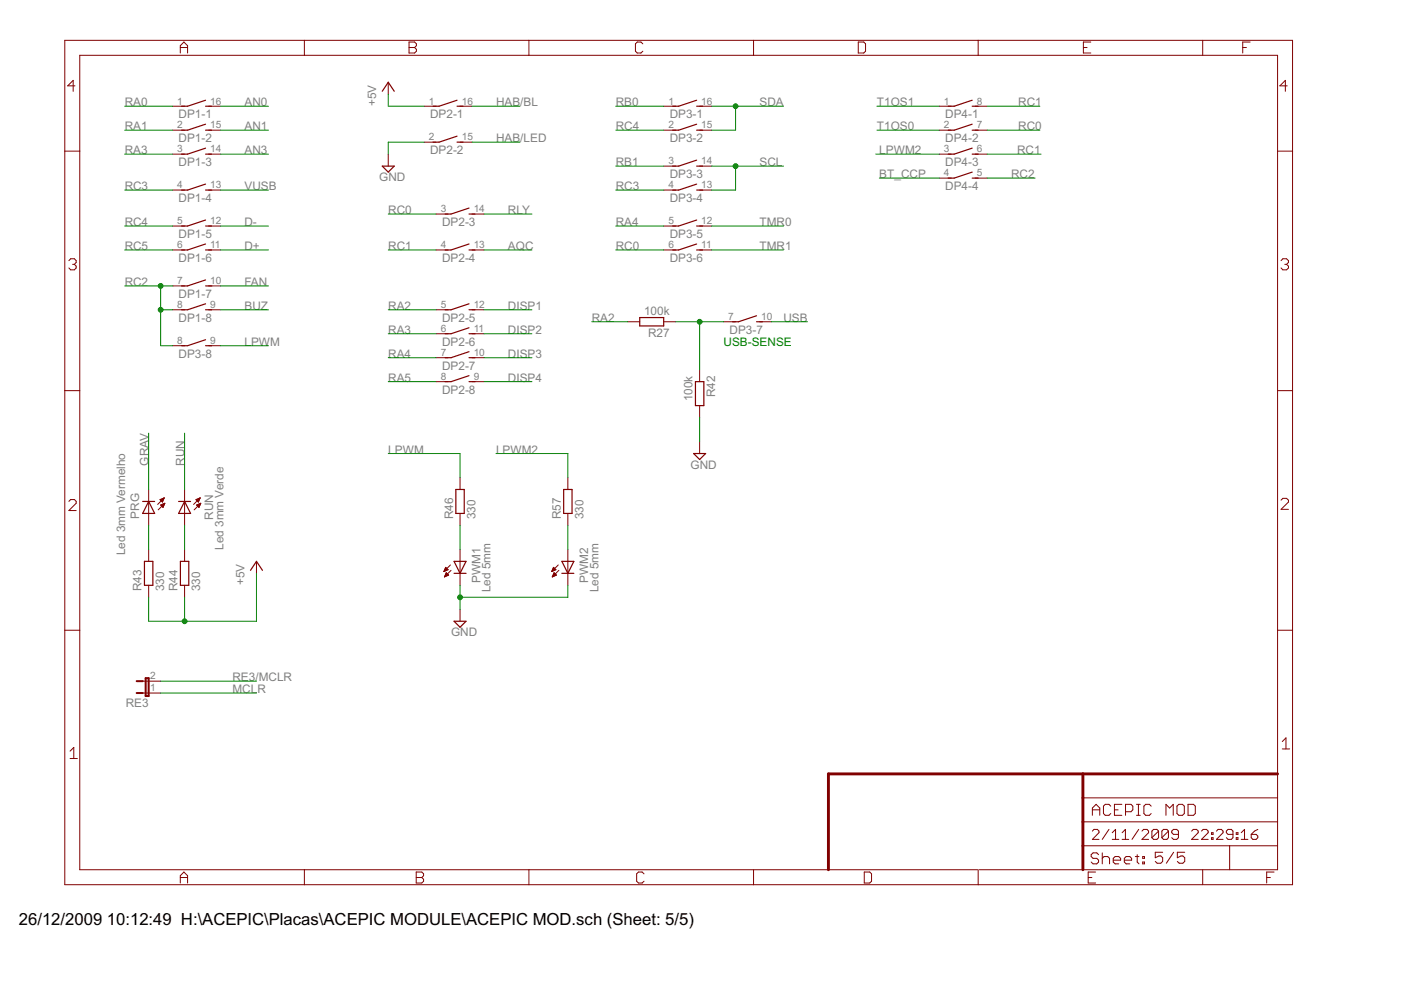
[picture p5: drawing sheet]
<svg xmlns="http://www.w3.org/2000/svg" width="297mm" height="210mm" viewBox="0 0 297 210" stroke-linecap="round" stroke-linejoin="round" font-family="sans-serif">
<g fill="#800000" stroke="#800000" stroke-width=".21">
<path d="M13.7 187.6h50.8z"/>
<path d="M64.5 187.6h47.6z"/>
<path d="M112.1 187.6h47.7z"/>
<path d="M159.8 187.6h47.6z"/>
<path d="M207.4 187.6h47.6z"/>
<path d="M274 133.6v54z"/>
<path d="M274 82.8v50.8z"/>
<path d="M274 32v50.8z"/>
<path d="M274 8.6v23.4z"/>
<path d="M112.1 8.6h47.7z"/>
<path d="M64.5 8.6h47.6z"/>
<path d="M13.7 8.6h50.8z"/>
<path d="M13.7 8.6v23.4z"/>
<path d="M13.7 32v50.8z"/>
<path d="M13.7 82.8v50.8z"/>
<path d="M13.7 133.6v54z"/>
<path d="M16.9 184.4h47.6z"/>
<path d="M64.5 184.4h47.6z"/>
<path d="M270.9 179.3v5.1z"/>
<path d="M270.9 174.2v5.1z"/>
<path d="M270.9 169.2v5z"/>
<path d="M270.9 164.1v5.1z"/>
<path d="M270.9 133.6v30.5z"/>
<path d="M270.9 82.8v50.8z"/>
<path d="M270.9 32v50.8z"/>
<path d="M270.9 11.7v20.3z"/>
<path d="M159.8 11.7h47.6z"/>
<path d="M112.1 11.7h47.7z"/>
<path d="M64.5 11.7h47.6z"/>
<path d="M16.9 11.7h47.6z"/>
<path d="M16.9 11.7v20.3z"/>
<path d="M16.9 32v50.8z"/>
<path d="M16.9 82.8v50.8z"/>
<path d="M16.9 133.6v50.8z"/>
<path d="M159.8 8.6h47.6z"/>
<path d="M207.4 8.6v3.1z"/>
<path d="M207.4 184.4v3.2z"/>
<path d="M13.7 82.8h3.2z"/>
<path d="M270.9 32h3.1z"/>
<path d="M112.1 8.6v3.1z"/>
<path d="M112.1 184.4v3.2z"/>
<path d="M13.7 133.6h3.2z"/>
<path d="M270.9 82.8h3.1z"/>
<path d="M13.7 32h3.2z"/>
<path d="M64.5 8.6v3.1z"/>
<path d="M270.9 133.6h3.1z"/>
<path d="M159.8 8.6v3.1z"/>
<path d="M255 8.6v3.1z"/>
<path d="M255 184.4v3.2z"/>
<path d="M159.8 184.4v3.2z"/>
<path d="M64.5 184.4v3.2z"/>
<path d="M260.7 179.3v5.1z"/>
<path d="M260.7 179.3h10.2z"/>
<path d="M229.6 179.3h31.1z"/>
<path d="M229.6 174.2h41.3z"/>
<path d="M229.6 169.2h41.3z"/>
<path d="M38.2 185.7v1.5z"/>
<path d="M39 184.9l-.8 .8z"/>
<path d="M39 184.9l.8 .8z"/>
<path d="M39.8 185.7v1.5z"/>
<path d="M38.2 186.1h1.6z"/>
<path d="M88.2 184.9v2.3z"/>
<path d="M88.2 184.9h1.2z"/>
<path d="M89.4 184.9l.4 .4z"/>
<path d="M89.8 185.3v.4z"/>
<path d="M89.8 185.7l-.4 .4z"/>
<path d="M89.4 186.1l.4 .3z"/>
<path d="M89.8 186.4v.4z"/>
<path d="M89.8 186.8l-.4 .4z"/>
<path d="M88.2 187.2h1.2z"/>
<path d="M88.2 186.1h1.2z"/>
<path d="M136.1 184.9l.4 .4z"/>
<path d="M135.4 184.9h.7z"/>
<path d="M135.4 184.9l-.4 .4z"/>
<path d="M135 185.3v1.5z"/>
<path d="M135 186.8l.4 .4z"/>
<path d="M135.4 187.2h.7z"/>
<path d="M136.1 187.2l.4-.4z"/>
<path d="M183.2 184.9v2.3z"/>
<path d="M183.2 187.2h1.2z"/>
<path d="M184.4 187.2l.4-.4z"/>
<path d="M184.8 185.3v1.5z"/>
<path d="M184.4 184.9l.4 .4z"/>
<path d="M183.2 184.9h1.2z"/>
<path d="M230.7 184.9h1.6z"/>
<path d="M230.7 184.9v2.3z"/>
<path d="M230.7 187.2h1.6z"/>
<path d="M230.7 186.1h.8z"/>
<path d="M268.6 184.9v2.3z"/>
<path d="M268.6 184.9h1.5z"/>
<path d="M268.6 186.1h.7z"/>
<path d="M271.9 157.2l.7-.8z"/>
<path d="M272.6 156.4v2.4z"/>
<path d="M271.9 158.8h1.5z"/>
<path d="M271.6 108h1.6z"/>
<path d="M271.6 108l1.6-1.6z"/>
<path d="M273.2 106v.4z"/>
<path d="M272.8 105.7l.4 .3z"/>
<path d="M272 105.7h.8z"/>
<path d="M272 105.7l-.4 .3z"/>
<path d="M272 54.9l-.4 .4z"/>
<path d="M272 54.9h.8z"/>
<path d="M272.8 54.9l.4 .4z"/>
<path d="M273.2 55.3v.3z"/>
<path d="M273.2 55.6l-.4 .4z"/>
<path d="M272.4 56h.4z"/>
<path d="M272.8 56l.4 .4z"/>
<path d="M273.2 56.4v.4z"/>
<path d="M273.2 56.8l-.4 .4z"/>
<path d="M272 57.2h.8z"/>
<path d="M271.6 56.8l.4 .4z"/>
<path d="M229.7 8.9h1.6z"/>
<path d="M229.7 8.9v2.3z"/>
<path d="M229.7 11.2h1.6z"/>
<path d="M229.7 10.1h.8z"/>
<path d="M182 8.9v2.3z"/>
<path d="M182 11.2h1.1z"/>
<path d="M183.1 11.2l.4-.3z"/>
<path d="M183.5 9.3v1.6z"/>
<path d="M183.1 8.9l.4 .4z"/>
<path d="M182 8.9h1.1z"/>
<path d="M135.9 8.9l.4 .4z"/>
<path d="M135.1 8.9h.8z"/>
<path d="M134.7 9.3l.4-.4z"/>
<path d="M134.7 9.3v1.6z"/>
<path d="M134.7 10.9l.4 .3z"/>
<path d="M135.1 11.2h.8z"/>
<path d="M135.9 11.2l.4-.3z"/>
<path d="M86.7 8.9v2.3z"/>
<path d="M86.7 8.9h1.2z"/>
<path d="M87.9 8.9l.4 .4z"/>
<path d="M88.3 9.3v.4z"/>
<path d="M88.3 9.7l-.4 .4z"/>
<path d="M87.9 10.1l.4 .4z"/>
<path d="M88.3 10.5v.4z"/>
<path d="M88.3 10.9l-.4 .3z"/>
<path d="M86.7 11.2h1.2z"/>
<path d="M86.7 10.1h1.2z"/>
<path d="M38.2 9.7v1.5z"/>
<path d="M39 8.9l-.8 .8z"/>
<path d="M39 8.9l.8 .8z"/>
<path d="M39.8 9.7v1.5z"/>
<path d="M38.2 10.1h1.6z"/>
<path d="M15 54.9l-.4 .4z"/>
<path d="M15 54.9h.8z"/>
<path d="M15.8 54.9l.4 .4z"/>
<path d="M16.2 55.3v.3z"/>
<path d="M16.2 55.6l-.4 .4z"/>
<path d="M15.4 56h.4z"/>
<path d="M15.8 56l.4 .4z"/>
<path d="M16.2 56.4v.4z"/>
<path d="M16.2 56.8l-.4 .4z"/>
<path d="M15 57.2h.8z"/>
<path d="M14.6 56.8l.4 .4z"/>
<path d="M14.6 108.2h1.6z"/>
<path d="M14.6 108.2l1.6-1.5z"/>
<path d="M16.2 106.3v.4z"/>
<path d="M15.8 105.9l.4 .4z"/>
<path d="M15 105.9h.8z"/>
<path d="M15 105.9l-.4 .4z"/>
<path d="M15.6 158.5l-.7 .8z"/>
<path d="M15.6 158.5v2.3z"/>
<path d="M14.9 160.8h1.5z"/>
<path d="M231.6 171.3v1.6z"/>
<path d="M231.6 171.3l.8-.8z"/>
<path d="M232.4 170.5l.8 .8z"/>
<path d="M233.2 171.3v1.6z"/>
<path d="M231.6 171.7h1.6z"/>
<path d="M235.1 170.5l.4 .4z"/>
<path d="M234.3 170.5h.8z"/>
<path d="M234 170.9l.3-.4z"/>
<path d="M234 170.9v1.6z"/>
<path d="M234 172.5l.3 .4z"/>
<path d="M234.3 172.9h.8z"/>
<path d="M235.1 172.9l.4-.4z"/>
<path d="M236.3 170.5h1.5z"/>
<path d="M236.3 170.5v2.4z"/>
<path d="M236.3 172.9h1.5z"/>
<path d="M236.3 171.7h.8z"/>
<path d="M238.6 170.5v2.4z"/>
<path d="M238.6 170.5h1.2z"/>
<path d="M239.8 170.5l.4 .4z"/>
<path d="M240.2 170.9v.8z"/>
<path d="M240.2 171.7l-.4 .4z"/>
<path d="M238.6 172.1h1.2z"/>
<path d="M241 172.9h.7z"/>
<path d="M241.4 170.5v2.4z"/>
<path d="M241 170.5h.7z"/>
<path d="M243.7 170.5l.4 .4z"/>
<path d="M242.9 170.5h.8z"/>
<path d="M242.5 170.9l.4-.4z"/>
<path d="M242.5 170.9v1.6z"/>
<path d="M242.5 172.5l.4 .4z"/>
<path d="M242.9 172.9h.8z"/>
<path d="M243.7 172.9l.4-.4z"/>
<path d="M247.2 170.5v2.4z"/>
<path d="M247.2 170.5l.8 .8z"/>
<path d="M248.8 170.5l-.8 .8z"/>
<path d="M248.8 170.5v2.4z"/>
<path d="M249.9 170.5h.8z"/>
<path d="M249.5 170.9l.4-.4z"/>
<path d="M249.5 170.9v1.6z"/>
<path d="M249.5 172.5l.4 .4z"/>
<path d="M249.9 172.9h.8z"/>
<path d="M250.7 172.9l.4-.4z"/>
<path d="M251.1 170.9v1.6z"/>
<path d="M250.7 170.5l.4 .4z"/>
<path d="M251.9 170.5v2.4z"/>
<path d="M251.9 172.9h1.1z"/>
<path d="M253.4 172.5l-.4 .4z"/>
<path d="M253.4 170.9v1.6z"/>
<path d="M253 170.5l.4 .4z"/>
<path d="M251.9 170.5h1.1z"/>
<path d="M231.6 178h1.4z"/>
<path d="M233 176.6l-1.4 1.4z"/>
<path d="M233 176.2v.4z"/>
<path d="M232.7 175.9l.3 .3z"/>
<path d="M231.9 175.9h.8z"/>
<path d="M231.9 175.9l-.3 .3z"/>
<path d="M235.1 175.9l-1.4 2.1z"/>
<path d="M235.8 176.6l.7-.7z"/>
<path d="M236.5 175.9v2.1z"/>
<path d="M235.8 178h1.4z"/>
<path d="M237.9 176.6l.7-.7z"/>
<path d="M238.6 175.9v2.1z"/>
<path d="M237.9 178h1.4z"/>
<path d="M241.4 175.9l-1.4 2.1z"/>
<path d="M242.1 178h1.4z"/>
<path d="M243.5 176.6l-1.4 1.4z"/>
<path d="M243.5 176.2v.4z"/>
<path d="M243.2 175.9l.3 .3z"/>
<path d="M242.5 175.9h.7z"/>
<path d="M242.5 175.9l-.4 .3z"/>
<path d="M244.2 176.2v1.4z"/>
<path d="M244.6 175.9l-.4 .3z"/>
<path d="M244.6 175.9h.7z"/>
<path d="M245.3 175.9l.3 .3z"/>
<path d="M245.6 176.2v1.4z"/>
<path d="M245.6 177.6l-.3 .4z"/>
<path d="M244.6 178h.7z"/>
<path d="M244.2 177.6l.4 .4z"/>
<path d="M244.2 177.6l1.4-1.4z"/>
<path d="M246.3 176.2v1.4z"/>
<path d="M246.7 175.9l-.4 .3z"/>
<path d="M246.7 175.9h.7z"/>
<path d="M247.4 175.9l.3 .3z"/>
<path d="M247.7 176.2v1.4z"/>
<path d="M247.7 177.6l-.3 .4z"/>
<path d="M246.7 178h.7z"/>
<path d="M246.3 177.6l.4 .4z"/>
<path d="M246.3 177.6l1.4-1.4z"/>
<path d="M248.4 177.6l.4 .4z"/>
<path d="M248.8 178h.7z"/>
<path d="M249.5 178l.4-.4z"/>
<path d="M249.9 176.2v1.4z"/>
<path d="M249.5 175.9l.4 .3z"/>
<path d="M248.8 175.9h.7z"/>
<path d="M248.8 175.9l-.4 .3z"/>
<path d="M248.4 176.2v.4z"/>
<path d="M248.4 176.6l.4 .3z"/>
<path d="M248.8 176.9h1.1z"/>
<path d="M252.6 178h1.4z"/>
<path d="M254 176.6l-1.4 1.4z"/>
<path d="M254 176.2v.4z"/>
<path d="M253.7 175.9l.3 .3z"/>
<path d="M253 175.9h.7z"/>
<path d="M253 175.9l-.4 .3z"/>
<path d="M254.7 178h1.5z"/>
<path d="M254.7 178l1.5-1.4z"/>
<path d="M256.2 176.2v.4z"/>
<path d="M255.8 175.9l.4 .3z"/>
<path d="M255.1 175.9h.7z"/>
<path d="M255.1 175.9l-.4 .3z"/>
<path d="M256.9 176.6h.3z"/>
<path d="M257.2 176.6v.3z"/>
<path d="M256.9 176.9h.3z"/>
<path d="M256.9 176.6v.3z"/>
<path d="M256.9 177.6h.3z"/>
<path d="M257.2 177.6v.4z"/>
<path d="M256.9 178h.3z"/>
<path d="M256.9 177.6v.4z"/>
<path d="M257.9 178h1.4z"/>
<path d="M259.3 176.6l-1.4 1.4z"/>
<path d="M259.3 176.2v.4z"/>
<path d="M259 175.9l.3 .3z"/>
<path d="M258.3 175.9h.7z"/>
<path d="M258.3 175.9l-.4 .3z"/>
<path d="M260 177.6l.4 .4z"/>
<path d="M260.4 178h.7z"/>
<path d="M261.4 177.6l-.3 .4z"/>
<path d="M261.4 176.2v1.4z"/>
<path d="M261.1 175.9l.3 .3z"/>
<path d="M260.4 175.9h.7z"/>
<path d="M260.4 175.9l-.4 .3z"/>
<path d="M260 176.2v.4z"/>
<path d="M260 176.6l.4 .3z"/>
<path d="M260.4 176.9h1z"/>
<path d="M262.1 176.6h.4z"/>
<path d="M262.5 176.6v.3z"/>
<path d="M262.1 176.9h.4z"/>
<path d="M262.1 176.6v.3z"/>
<path d="M262.1 177.6h.4z"/>
<path d="M262.5 177.6v.4z"/>
<path d="M262.1 178h.4z"/>
<path d="M262.1 177.6v.4z"/>
<path d="M263.9 175.9l-.7 .7z"/>
<path d="M263.9 175.9v2.1z"/>
<path d="M263.2 178h1.4z"/>
<path d="M266 176.2l.7-.3z"/>
<path d="M265.3 176.9l.7-.7z"/>
<path d="M265.3 176.9v.7z"/>
<path d="M265.3 177.6l.3 .4z"/>
<path d="M265.6 178h.7z"/>
<path d="M266.3 178l.4-.4z"/>
<path d="M266.7 177.3v.3z"/>
<path d="M266.3 176.9l.4 .4z"/>
<path d="M265.3 176.9h1z"/>
<path d="M244.9 180.7h1.6z"/>
<path d="M244.9 180.7v1.2z"/>
<path d="M244.9 181.9l.8-.4z"/>
<path d="M245.7 181.5h.4z"/>
<path d="M246.1 181.5l.4 .4z"/>
<path d="M246.5 181.9v.7z"/>
<path d="M246.1 183l.4-.4z"/>
<path d="M245.3 183h.8z"/>
<path d="M244.9 182.6l.4 .4z"/>
<path d="M248.8 180.7l-1.5 2.3z"/>
<path d="M249.6 180.7h1.6z"/>
<path d="M249.6 180.7v1.2z"/>
<path d="M249.6 181.9l.8-.4z"/>
<path d="M250.4 181.5h.4z"/>
<path d="M250.8 181.5l.4 .4z"/>
<path d="M251.2 181.9v.7z"/>
<path d="M250.8 183l.4-.4z"/>
<path d="M250 183h.8z"/>
<path d="M249.6 182.6l.4 .4z"/>
<path d="M232.5 180.8l.4 .4z"/>
<path d="M231.8 180.8h.7z"/>
<path d="M231.4 181.2l.4-.4z"/>
<path d="M231.4 181.2v.4z"/>
<path d="M231.4 181.6l.4 .4z"/>
<path d="M231.8 182h.7z"/>
<path d="M232.5 182l.4 .4z"/>
<path d="M232.9 182.4v.4z"/>
<path d="M232.9 182.8l-.4 .4z"/>
<path d="M231.8 183.2h.7z"/>
<path d="M231.4 182.8l.4 .4z"/>
<path d="M233.7 180.8v2.4z"/>
<path d="M233.7 182l.4-.4z"/>
<path d="M234.1 181.6h.8z"/>
<path d="M234.9 181.6l.3 .4z"/>
<path d="M235.2 182v1.2z"/>
<path d="M236.4 183.2h.8z"/>
<path d="M236 182.8l.4 .4z"/>
<path d="M236 182v.8z"/>
<path d="M236 182l.4-.4z"/>
<path d="M236.4 181.6h.8z"/>
<path d="M237.2 181.6l.4 .4z"/>
<path d="M237.6 182v.4z"/>
<path d="M236 182.4h1.6z"/>
<path d="M238.8 183.2h.7z"/>
<path d="M238.4 182.8l.4 .4z"/>
<path d="M238.4 182v.8z"/>
<path d="M238.4 182l.4-.4z"/>
<path d="M238.8 181.6h.7z"/>
<path d="M239.5 181.6l.4 .4z"/>
<path d="M239.9 182v.4z"/>
<path d="M238.4 182.4h1.5z"/>
<path d="M241.1 181.2v1.6z"/>
<path d="M241.1 182.8l.4 .4z"/>
<path d="M240.7 181.6h.8z"/>
<path d="M242.3 181.6h.4z"/>
<path d="M242.7 181.6v.4z"/>
<path d="M242.3 182h.4z"/>
<path d="M242.3 181.6v.4z"/>
<path d="M242.3 182.8h.4z"/>
<path d="M242.7 182.8v.4z"/>
<path d="M242.3 183.2h.4z"/>
<path d="M242.3 182.8v.4z"/>
<path d="M207.4 11.7h63.5z"/>
<path d="M207.4 8.6h66.6z"/>
<path d="M112.1 184.4h95.2z"/>
<path d="M207.6 184.4h47.4z"/>
<path d="M255.1 184.4h15.8z"/>
<path d="M255.1 187.6h18.9z"/>
<path d="M263.5 8.9v2.3z"/>
<path d="M263.5 8.9h1.5z"/>
<path d="M263.5 10.1h.8z"/>
<path d="M272.5 17v2.4z"/>
<path d="M271.4 18.2l1.1-1.2z"/>
<path d="M271.4 18.2h1.5z"/>
<path d="M15.5 17v2.4z"/>
<path d="M15.5 17l-1.1 1.2z"/>
<path d="M14.4 18.2h1.5z"/>
<path d="M36.6 22.5h2.5z"/>
<path d="M44.2 22.5h2.6z"/>
<path d="M36.6 27.6h2.5z"/>
<path d="M44.2 27.6h2.6z"/>
<path d="M36.6 32.7h2.5z"/>
<path d="M44.2 32.7h2.6z"/>
<path d="M36.6 40.3h2.5z"/>
<path d="M44.2 40.3h2.6z"/>
<path d="M36.6 47.9h2.5z"/>
<path d="M44.2 47.9h2.6z"/>
<path d="M36.6 53h2.5z"/>
<path d="M44.2 53h2.6z"/>
<path d="M36.6 60.6h2.5z"/>
<path d="M44.2 60.6h2.6z"/>
<path d="M36.6 65.7h2.5z"/>
<path d="M44.2 65.7h2.6z"/>
<path d="M89.9 22.5h2.6z"/>
<path d="M97.5 22.5h2.6z"/>
<path d="M89.9 30.1h2.6z"/>
<path d="M97.5 30.1h2.6z"/>
<path d="M92.5 45.4h2.5z"/>
<path d="M100.1 45.4h2.5z"/>
<path d="M92.5 53h2.5z"/>
<path d="M100.1 53h2.5z"/>
<path d="M92.5 65.7h2.5z"/>
<path d="M100.1 65.7h2.5z"/>
<path d="M92.5 70.8h2.5z"/>
<path d="M100.1 70.8h2.5z"/>
<path d="M92.5 75.8h2.5z"/>
<path d="M100.1 75.8h2.5z"/>
<path d="M92.5 80.9h2.5z"/>
<path d="M100.1 80.9h2.5z"/>
<path d="M140.7 22.5h2.6z"/>
<path d="M148.3 22.5h2.6z"/>
<path d="M140.7 27.6h2.6z"/>
<path d="M148.3 27.6h2.6z"/>
<path d="M140.7 35.2h2.6z"/>
<path d="M148.3 35.2h2.6z"/>
<path d="M140.7 40.3h2.6z"/>
<path d="M148.3 40.3h2.6z"/>
<path d="M140.7 47.9h2.6z"/>
<path d="M148.3 47.9h2.6z"/>
<path d="M140.7 53h2.6z"/>
<path d="M148.3 53h2.6z"/>
<path d="M153.4 68.2h2.6z"/>
<path d="M161 68.2h2.6z"/>
<path d="M36.6 73.3h2.5z"/>
<path d="M44.2 73.3h2.6z"/>
<path d="M82.3 17.4v2.6z"/>
<path d="M82.3 32.7v2.5z"/>
<path d="M133.1 68.2h2.5z"/>
<path d="M140.7 68.2h2.6z"/>
<path d="M148.3 86v2.5z"/>
<path d="M148.3 78.4v2.5z"/>
<path d="M148.3 93.6v2.6z"/>
<path d="M31.5 116.5v2.5z"/>
<path d="M31.5 124.1v2.5z"/>
<path d="M39.1 116.5v2.5z"/>
<path d="M39.1 124.1v2.5z"/>
<path d="M31.5 103.8v2.5z"/>
<path d="M31.5 108.9v2.5z"/>
<path d="M31.5 106.3v2.6z"/>
<path d="M33.5 108.1l1.4-1.4z"/>
<path d="M33.4 107l1.4-1.4z"/>
<path d="M34.9 106.7l-.3 .9z"/>
<path d="M34.1 107.1l.5 .5z"/>
<path d="M34.1 107.1l.8-.4z"/>
<path d="M34.4 107.4h.2z"/>
<path d="M34.2 107.3h.5z"/>
<path d="M34.1 107.2h.7z"/>
<path d="M34.2 107h.6z"/>
<path d="M34.4 106.9h.4z"/>
<path d="M34.7 106.8h.2z"/>
<path d="M34.8 105.6l-.4 .8z"/>
<path d="M33.9 105.9l.5 .5z"/>
<path d="M33.9 105.9l.9-.3z"/>
<path d="M34.3 106.3h.2z"/>
<path d="M34.2 106.2h.3z"/>
<path d="M34.1 106.1h.5z"/>
<path d="M34 106h.6z"/>
<path d="M34.2 105.8h.5z"/>
<path d="M34.5 105.7h.3z"/>
<path d="M39.1 103.8v2.5z"/>
<path d="M39.1 108.9v2.5z"/>
<path d="M39.1 106.3v2.6z"/>
<path d="M41.2 108.1l1.4-1.4z"/>
<path d="M41 107l1.4-1.4z"/>
<path d="M42.6 106.7l-.4 .9z"/>
<path d="M41.7 107.1l.5 .5z"/>
<path d="M41.7 107.1l.9-.4z"/>
<path d="M42 107.4h.3z"/>
<path d="M41.9 107.3h.4z"/>
<path d="M41.7 107.2h.7z"/>
<path d="M41.8 107h.6z"/>
<path d="M42.1 106.9h.4z"/>
<path d="M42.3 106.8h.2z"/>
<path d="M42.4 105.6l-.3 .8z"/>
<path d="M41.6 105.9l.5 .5z"/>
<path d="M41.6 105.9l.8-.3z"/>
<path d="M41.9 106.3h.2z"/>
<path d="M41.8 106.2h.4z"/>
<path d="M41.7 106.1h.5z"/>
<path d="M41.6 106h.7z"/>
<path d="M41.8 105.8h.5z"/>
<path d="M42.1 105.7h.3z"/>
<path d="M54.4 119v2.6z"/>
<path d="M97.5 101.2v2.6z"/>
<path d="M97.5 108.9v2.5z"/>
<path d="M97.5 129.2v2.5z"/>
<path d="M97.5 121.6v2.5z"/>
<path d="M97.5 116.5v2.5z"/>
<path d="M97.5 119v2.6z"/>
<path d="M95.5 119.8l-1.4 1.4z"/>
<path d="M95.6 120.9l-1.4 1.4z"/>
<path d="M94.5 120.3l-.4 .9z"/>
<path d="M94.5 120.3l.5 .5z"/>
<path d="M94.1 121.2l.9-.4z"/>
<path d="M94.2 121h.3z"/>
<path d="M94.2 120.9h.5z"/>
<path d="M94.3 120.8h.7z"/>
<path d="M94.3 120.7h.6z"/>
<path d="M94.4 120.5h.4z"/>
<path d="M94.4 120.4h.2z"/>
<path d="M94.6 121.4l-.4 .9z"/>
<path d="M94.6 121.4l.5 .5z"/>
<path d="M94.2 122.3l.9-.4z"/>
<path d="M94.3 122.2h.1z"/>
<path d="M94.3 122.1h.4z"/>
<path d="M94.4 122h.6z"/>
<path d="M94.4 121.9h.7z"/>
<path d="M94.5 121.8h.5z"/>
<path d="M94.5 121.6h.3z"/>
<path d="M31.5 146.9h2.6z"/>
<path d="M30.2 146.9h1.3z"/>
<path d="M31.5 144.4h2.6z"/>
<path d="M30.2 144.4h1.3z"/>
<path d="M199.1 22.5h2.6z"/>
<path d="M206.8 22.5h2.5z"/>
<path d="M199.1 27.6h2.6z"/>
<path d="M206.8 27.6h2.5z"/>
<path d="M199.1 32.7h2.6z"/>
<path d="M206.8 32.7h2.5z"/>
<path d="M199.1 37.8h2.6z"/>
<path d="M206.8 37.8h2.5z"/>
<path d="M120.4 101.2v2.6z"/>
<path d="M120.4 108.9v2.5z"/>
<path d="M120.4 121.6v2.5z"/>
<path d="M120.4 116.5v2.5z"/>
<path d="M120.4 119v2.6z"/>
<path d="M118.4 119.8l-1.4 1.4z"/>
<path d="M118.5 120.9l-1.4 1.4z"/>
<path d="M117.3 120.3l-.3 .9z"/>
<path d="M117.3 120.3l.6 .5z"/>
<path d="M117 121.2l.9-.4z"/>
<path d="M117 121h.3z"/>
<path d="M117.1 120.9h.5z"/>
<path d="M117.1 120.8h.8z"/>
<path d="M117.2 120.7h.5z"/>
<path d="M117.2 120.5h.4z"/>
<path d="M117.3 120.4h.2z"/>
<path d="M117.5 121.4l-.4 .9z"/>
<path d="M117.5 121.4l.5 .5z"/>
<path d="M117.1 122.3l.9-.4z"/>
<path d="M117.1 122.2h.2z"/>
<path d="M117.2 122.1h.4z"/>
<path d="M117.2 122h.7z"/>
<path d="M117.3 121.9h.6z"/>
<path d="M117.3 121.8h.5z"/>
<path d="M117.4 121.6h.3z"/>
</g>
<g fill="#800000" stroke="#800000" stroke-width=".61">
<path d="M175.6 164.1v20.3z"/>
<path d="M175.6 164.1h54z"/>
<path d="M229.6 164.1h41.3z"/>
<path d="M229.6 179.3v5.1z"/>
<path d="M229.6 174.2v5.1z"/>
<path d="M229.6 169.2v5z"/>
<path d="M229.6 164.1v5.1z"/>
</g>
<g fill="#800000" stroke="#800000" stroke-width=".25">
<path d="M38.5 22.5h1.3z"/>
<path d="M39.8 22.5l3.8-1.2z"/>
<path d="M43.6 22.5h1.3z"/>
<path d="M38.5 27.6h1.3z"/>
<path d="M39.8 27.6l3.8-1.3z"/>
<path d="M43.6 27.6h1.3z"/>
<path d="M38.5 32.7h1.3z"/>
<path d="M39.8 32.7l3.8-1.3z"/>
<path d="M43.6 32.7h1.3z"/>
<path d="M38.5 40.3h1.3z"/>
<path d="M39.8 40.3l3.8-1.3z"/>
<path d="M43.6 40.3h1.3z"/>
<path d="M38.5 47.9h1.3z"/>
<path d="M39.8 47.9l3.8-1.2z"/>
<path d="M43.6 47.9h1.3z"/>
<path d="M38.5 53h1.3z"/>
<path d="M39.8 53l3.8-1.3z"/>
<path d="M43.6 53h1.3z"/>
<path d="M38.5 60.6h1.3z"/>
<path d="M39.8 60.6l3.8-1.2z"/>
<path d="M43.6 60.6h1.3z"/>
<path d="M38.5 65.7h1.3z"/>
<path d="M39.8 65.7l3.8-1.3z"/>
<path d="M43.6 65.7h1.3z"/>
<path d="M91.8 22.5h1.3z"/>
<path d="M93.1 22.5l3.8-1.2z"/>
<path d="M96.9 22.5h1.3z"/>
<path d="M91.8 30.1h1.3z"/>
<path d="M93.1 30.1l3.8-1.2z"/>
<path d="M96.9 30.1h1.3z"/>
<path d="M94.4 45.4h1.2z"/>
<path d="M95.6 45.4l3.8-1.3z"/>
<path d="M99.4 45.4h1.3z"/>
<path d="M94.4 53h1.2z"/>
<path d="M95.6 53l3.8-1.3z"/>
<path d="M99.4 53h1.3z"/>
<path d="M94.4 65.7h1.2z"/>
<path d="M95.6 65.7l3.8-1.3z"/>
<path d="M99.4 65.7h1.3z"/>
<path d="M94.4 70.8h1.2z"/>
<path d="M95.6 70.8l3.8-1.3z"/>
<path d="M99.4 70.8h1.3z"/>
<path d="M94.4 75.8h1.2z"/>
<path d="M95.6 75.8l3.8-1.2z"/>
<path d="M99.4 75.8h1.3z"/>
<path d="M94.4 80.9h1.2z"/>
<path d="M95.6 80.9l3.8-1.2z"/>
<path d="M99.4 80.9h1.3z"/>
<path d="M142.6 22.5h1.3z"/>
<path d="M143.9 22.5l3.8-1.2z"/>
<path d="M147.7 22.5h1.3z"/>
<path d="M142.6 27.6h1.3z"/>
<path d="M143.9 27.6l3.8-1.3z"/>
<path d="M147.7 27.6h1.3z"/>
<path d="M142.6 35.2h1.3z"/>
<path d="M143.9 35.2l3.8-1.2z"/>
<path d="M147.7 35.2h1.3z"/>
<path d="M142.6 40.3h1.3z"/>
<path d="M143.9 40.3l3.8-1.3z"/>
<path d="M147.7 40.3h1.3z"/>
<path d="M142.6 47.9h1.3z"/>
<path d="M143.9 47.9l3.8-1.2z"/>
<path d="M147.7 47.9h1.3z"/>
<path d="M142.6 53h1.3z"/>
<path d="M143.9 53l3.8-1.3z"/>
<path d="M147.7 53h1.3z"/>
<path d="M155.3 68.2h1.3z"/>
<path d="M156.6 68.2l3.8-1.2z"/>
<path d="M160.4 68.2h1.3z"/>
<path d="M38.5 73.3h1.3z"/>
<path d="M39.8 73.3l3.8-1.3z"/>
<path d="M43.6 73.3h1.3z"/>
<path d="M82.3 17.4l1.3 1.9z"/>
<path d="M82.3 17.4l-1.3 1.9z"/>
<path d="M81 35.2h2.6z"/>
<path d="M83.6 35.2l-1.3 1.3z"/>
<path d="M81 35.2l1.3 1.3z"/>
<path d="M135.6 67.3h5.1z"/>
<path d="M135.6 69.1h5.1z"/>
<path d="M135.6 67.3v1.8z"/>
<path d="M140.7 67.3v1.8z"/>
<path d="M147.4 80.9v5.1z"/>
<path d="M149.2 80.9v5.1z"/>
<path d="M147.4 86h1.8z"/>
<path d="M147.4 80.9h1.8z"/>
<path d="M147.1 96.2h2.5z"/>
<path d="M149.6 96.2l-1.3 1.2z"/>
<path d="M147.1 96.2l1.2 1.2z"/>
<path d="M32.4 119v5.1z"/>
<path d="M30.6 119v5.1z"/>
<path d="M30.6 119h1.8z"/>
<path d="M30.6 124.1h1.8z"/>
<path d="M40 119v5.1z"/>
<path d="M38.2 119v5.1z"/>
<path d="M38.2 119h1.8z"/>
<path d="M38.2 124.1h1.8z"/>
<path d="M31.5 106.3l-1.3 2.6z"/>
<path d="M31.5 106.3l1.3 2.6z"/>
<path d="M30.2 106.3h1.3z"/>
<path d="M31.5 106.3h1.3z"/>
<path d="M30.2 108.9h1.3z"/>
<path d="M31.5 108.9h1.3z"/>
<path d="M39.1 106.3l-1.2 2.6z"/>
<path d="M39.1 106.3l1.3 2.6z"/>
<path d="M37.9 106.3h1.2z"/>
<path d="M39.1 106.3h1.3z"/>
<path d="M37.9 108.9h1.2z"/>
<path d="M39.1 108.9h1.3z"/>
<path d="M54.4 119l1.2 1.9z"/>
<path d="M54.4 119l-1.3 1.9z"/>
<path d="M98.4 103.8v5.1z"/>
<path d="M96.6 103.8v5.1z"/>
<path d="M96.6 103.8h1.8z"/>
<path d="M96.6 108.9h1.8z"/>
<path d="M96.3 131.7h2.5z"/>
<path d="M98.8 131.7l-1.3 1.3z"/>
<path d="M96.3 131.7l1.2 1.3z"/>
<path d="M98.8 119l-1.3 2.6z"/>
<path d="M96.3 119l1.2 2.6z"/>
<path d="M97.5 121.6h1.3z"/>
<path d="M96.3 121.6h1.2z"/>
<path d="M97.5 119h1.3z"/>
<path d="M96.3 119h1.2z"/>
<path d="M201 22.5h1.3z"/>
<path d="M202.3 22.5l3.8-1.2z"/>
<path d="M206.1 22.5h1.3z"/>
<path d="M201 27.6h1.3z"/>
<path d="M202.3 27.6l3.8-1.3z"/>
<path d="M206.1 27.6h1.3z"/>
<path d="M201 32.7h1.3z"/>
<path d="M202.3 32.7l3.8-1.3z"/>
<path d="M206.1 32.7h1.3z"/>
<path d="M201 37.8h1.3z"/>
<path d="M202.3 37.8l3.8-1.3z"/>
<path d="M206.1 37.8h1.3z"/>
<path d="M121.3 103.8v5.1z"/>
<path d="M119.5 103.8v5.1z"/>
<path d="M119.5 103.8h1.8z"/>
<path d="M119.5 108.9h1.8z"/>
<path d="M121.7 119l-1.3 2.6z"/>
<path d="M119.1 119l1.3 2.6z"/>
<path d="M120.4 121.6h1.3z"/>
<path d="M119.1 121.6h1.3z"/>
<path d="M120.4 119h1.3z"/>
<path d="M119.1 119h1.3z"/>
</g>
<g fill="#800000" stroke="#800000" stroke-width=".42">
<path d="M29 146.9h1.2z"/>
<path d="M29 144.4h1.2z"/>
<path d="M31.5 143.8v3.8z"/>
<path d="M30.9 143.8h.6z"/>
<path d="M30.9 143.8v3.8z"/>
<path d="M30.9 147.6h.6z"/>
</g>
<g fill="#008000" stroke="#008000" stroke-width=".21">
<path d="M26.4 22.5h10.2z"/>
<path d="M26.4 27.6h10.2z"/>
<path d="M26.4 32.7h10.2z"/>
<path d="M82.3 70.8h10.2z"/>
<path d="M46.8 22.5h10.1z"/>
<path d="M46.8 27.6h10.1z"/>
<path d="M46.8 32.7h10.1z"/>
<path d="M26.4 40.3h10.2z"/>
<path d="M130.6 40.3h10.1z"/>
<path d="M46.8 40.3h10.1z"/>
<path d="M34.1 60.6h2.5z"/>
<path d="M26.4 60.6h7.7z"/>
<path d="M34.1 65.7h2.5z"/>
<path d="M34.1 60.6v5.1z"/>
<path d="M34.1 73.3h2.5z"/>
<path d="M34.1 65.7v7.6z"/>
<path d="M209.3 37.8h10.2z"/>
<path d="M46.8 60.6h10.1z"/>
<path d="M46.8 65.7h10.1z"/>
<path d="M26.4 47.9h10.2z"/>
<path d="M130.6 27.6h10.1z"/>
<path d="M26.4 53h10.2z"/>
<path d="M46.8 47.9h10.1z"/>
<path d="M46.8 53h10.1z"/>
<path d="M82.3 22.5h7.6z"/>
<path d="M82.3 20v2.5z"/>
<path d="M54.4 121.6v10.1z"/>
<path d="M39.1 131.7h15.3z"/>
<path d="M31.5 131.7h7.6z"/>
<path d="M31.5 126.6v5.1z"/>
<path d="M39.1 126.6v5.1z"/>
<path d="M100.1 22.5h10.1z"/>
<path d="M82.3 30.1h7.6z"/>
<path d="M82.3 30.1v2.6z"/>
<path d="M148.3 88.5v5.1z"/>
<path d="M97.5 126.6v2.6z"/>
<path d="M97.5 124.1v2.5z"/>
<path d="M120.4 124.1v2.5z"/>
<path d="M97.5 126.6h22.9z"/>
<path d="M100.1 30.1h10.1z"/>
<path d="M82.3 45.4h10.2z"/>
<path d="M130.6 53h10.1z"/>
<path d="M209.3 27.6h11.2z"/>
<path d="M82.3 53h10.2z"/>
<path d="M209.3 22.5h11.2z"/>
<path d="M209.3 32.7h11.4z"/>
<path d="M102.6 53h10.2z"/>
<path d="M102.6 45.4h10.2z"/>
<path d="M82.3 65.7h10.2z"/>
<path d="M125.5 68.2h7.6z"/>
<path d="M82.3 75.8h10.2z"/>
<path d="M130.6 47.9h10.1z"/>
<path d="M82.3 80.9h10.2z"/>
<path d="M102.6 75.8h10.2z"/>
<path d="M102.6 80.9h10.2z"/>
<path d="M102.6 65.7h10.2z"/>
<path d="M102.6 70.8h10.2z"/>
<path d="M130.6 22.5h10.1z"/>
<path d="M130.6 35.2h10.1z"/>
<path d="M150.9 22.5h5.1z"/>
<path d="M156 22.5h10.1z"/>
<path d="M150.9 27.6h5.1z"/>
<path d="M156 22.5v5.1z"/>
<path d="M150.9 35.2h5.1z"/>
<path d="M156 35.2h10.1z"/>
<path d="M150.9 40.3h5.1z"/>
<path d="M156 35.2v5.1z"/>
<path d="M150.9 47.9h15.2z"/>
<path d="M150.9 53h15.2z"/>
<path d="M148.3 68.2h5.1z"/>
<path d="M143.3 68.2h5z"/>
<path d="M148.3 68.2v10.2z"/>
<path d="M163.6 68.2h7.6z"/>
<path d="M39.1 111.4v5.1z"/>
<path d="M31.5 111.4v5.1z"/>
<path d="M31.5 91.8v12z"/>
<path d="M39.1 91.8v12z"/>
<path d="M46.8 73.3h10.1z"/>
<path d="M97.5 96.2v5z"/>
<path d="M82.3 96.2h15.2z"/>
<path d="M97.5 111.4v5.1z"/>
<path d="M34.1 146.9h20.3z"/>
<path d="M34.1 144.4h20.3z"/>
<path d="M185.9 22.5h13.2z"/>
<path d="M185.9 27.6h13.2z"/>
<path d="M185.7 32.7h13.4z"/>
<path d="M120.4 96.2v5z"/>
<path d="M105.2 96.2h15.2z"/>
<path d="M120.4 111.4v5.1z"/>
<path d="M186.4 37.8h12.7z"/>
<circle cx="34.1" cy="60.6" r=".51"/>
<circle cx="34.1" cy="65.7" r=".51"/>
<circle cx="39.1" cy="131.7" r=".51"/>
<circle cx="97.5" cy="126.6" r=".51"/>
<circle cx="156" cy="22.5" r=".51"/>
<circle cx="156" cy="35.2" r=".51"/>
<circle cx="148.3" cy="68.2" r=".51"/>
</g>
<g font-size="4">
<text x="4" y="196.1">26/12/2009</text>
<text x="22.7" y="196.1">10:12:49 H:\ACEPIC\Placas\ACEPIC MODULE\ACEPIC MOD.sch (Sheet: 5/5)</text>
</g>
<g font-size="2.8" fill="#808080">
<text x="26.4" y="22.5">RA0</text>
<text x="51.8" y="22.5">AN0</text>
<text x="79.8" y="22.5" transform="rotate(-90 79.8 22.5)">+5V</text>
<text x="105.2" y="22.5">HAB/BL</text>
<text x="130.6" y="22.5">RB0</text>
<text x="161" y="22.5">SDA</text>
<text x="185.9" y="22.5">T1OS1</text>
<text x="215.9" y="22.5">RC1</text>
<text x="26.4" y="27.6">RA1</text>
<text x="37.9" y="25.1">DP1-1</text>
<text x="51.8" y="27.6">AN1</text>
<text x="91.2" y="25.1">DP2-1</text>
<text x="130.6" y="27.6">RC4</text>
<text x="142" y="25.1">DP3-1</text>
<text x="185.9" y="27.6">T1OS0</text>
<text x="200.4" y="25.1">DP4-1</text>
<text x="215.9" y="27.6">RC0</text>
<text x="26.4" y="32.7">RA3</text>
<text x="37.9" y="30.1">DP1-2</text>
<text x="37.9" y="35.2">DP1-3</text>
<text x="51.8" y="32.7">AN3</text>
<text x="91.2" y="32.7">DP2-2</text>
<text x="105.2" y="30.1">HAB/LED</text>
<text x="130.6" y="35.2">RB1</text>
<text x="142" y="30.1">DP3-2</text>
<text x="161" y="35.2">SCL</text>
<text x="186.4" y="32.7">LPWM2</text>
<text x="200.4" y="30.1">DP4-2</text>
<text x="200.4" y="35.2">DP4-3</text>
<text x="215.6" y="32.7">RC1</text>
<text x="26.4" y="40.3">RC3</text>
<text x="51.8" y="40.3">VUSB</text>
<text x="80.4" y="38.4">GND</text>
<text x="130.6" y="40.3">RC3</text>
<text x="142" y="37.8">DP3-3</text>
<text x="186.4" y="37.8">BT_CCP</text>
<text x="200.4" y="40.3">DP4-4</text>
<text x="214.4" y="37.8">RC2</text>
<text x="26.4" y="47.9">RC4</text>
<text x="37.9" y="42.8">DP1-4</text>
<text x="51.8" y="47.9">D-</text>
<text x="82.3" y="45.4">RC0</text>
<text x="93.7" y="47.9">DP2-3</text>
<text x="107.7" y="45.4">RLY</text>
<text x="130.6" y="47.9">RA4</text>
<text x="142" y="42.8">DP3-4</text>
<text x="161" y="47.9">TMR0</text>
<text x="26.4" y="53">RC5</text>
<text x="37.9" y="50.5">DP1-5</text>
<text x="51.8" y="53">D+</text>
<text x="82.3" y="53">RC1</text>
<text x="107.7" y="53">AQC</text>
<text x="130.6" y="53">RC0</text>
<text x="142" y="50.5">DP3-5</text>
<text x="161" y="53">TMR1</text>
<text x="37.9" y="55.5">DP1-6</text>
<text x="93.7" y="55.5">DP2-4</text>
<text x="142" y="55.5">DP3-6</text>
<text x="26.4" y="60.6">RC2</text>
<text x="37.9" y="63.2">DP1-7</text>
<text x="51.8" y="60.6">FAN</text>
<text x="51.8" y="65.7">BUZ</text>
<text x="82.3" y="65.7">RA2</text>
<text x="107.7" y="65.7">DISP1</text>
<text x="37.9" y="68.2">DP1-8</text>
<text x="82.3" y="70.8">RA3</text>
<text x="93.7" y="68.2">DP2-5</text>
<text x="107.7" y="70.8">DISP2</text>
<text x="125.5" y="68.2">RA2</text>
<text x="136.5" y="66.7">100k</text>
<text x="137.4" y="71.5">R27</text>
<text x="154.7" y="70.8">DP3-7</text>
<text x="166.1" y="68.2">USB</text>
<text x="37.9" y="75.8">DP3-8</text>
<text x="51.8" y="73.3">LPWM</text>
<text x="82.3" y="75.8">RA4</text>
<text x="93.7" y="73.3">DP2-6</text>
<text x="107.7" y="75.8">DISP3</text>
<text x="82.3" y="80.9">RA5</text>
<text x="93.7" y="78.4">DP2-7</text>
<text x="93.7" y="83.5">DP2-8</text>
<text x="107.7" y="80.9">DISP4</text>
<text x="146.8" y="85.1" transform="rotate(-90 146.8 85.1)">100k</text>
<text x="151.6" y="84.2" transform="rotate(-90 151.6 84.2)">R42</text>
<text x="31.5" y="98.7" transform="rotate(-90 31.5 98.7)">GRAV</text>
<text x="39.1" y="98.7" transform="rotate(-90 39.1 98.7)">RUN</text>
<text x="82.3" y="96.2">LPWM</text>
<text x="105.2" y="96.2">LPWM2</text>
<text x="146.4" y="99.3">GND</text>
<text x="29.5" y="110" transform="rotate(-90 29.5 110)">PRG</text>
<text x="45.2" y="110.2" transform="rotate(-90 45.2 110.2)">RUN</text>
<text x="96" y="110.1" transform="rotate(-90 96 110.1)">R46</text>
<text x="100.8" y="110.1" transform="rotate(-90 100.8 110.1)">330</text>
<text x="118.9" y="110.1" transform="rotate(-90 118.9 110.1)">R57</text>
<text x="123.7" y="110.1" transform="rotate(-90 123.7 110.1)">330</text>
<text x="26.6" y="117.7" transform="rotate(-90 26.6 117.7)">Led 3mm Vermelho</text>
<text x="47.4" y="116.6" transform="rotate(-90 47.4 116.6)">Led 3mm Verde</text>
<text x="30" y="125.4" transform="rotate(-90 30 125.4)">R43</text>
<text x="34.8" y="125.4" transform="rotate(-90 34.8 125.4)">330</text>
<text x="37.6" y="125.4" transform="rotate(-90 37.6 125.4)">R44</text>
<text x="42.4" y="125.4" transform="rotate(-90 42.4 125.4)">330</text>
<text x="51.8" y="124.1" transform="rotate(-90 51.8 124.1)">+5V</text>
<text x="101.9" y="123.6" transform="rotate(-90 101.9 123.6)">PWM1</text>
<text x="104" y="125.6" transform="rotate(-90 104 125.6)">Led 5mm</text>
<text x="124.7" y="123.6" transform="rotate(-90 124.7 123.6)">PWM2</text>
<text x="126.9" y="125.6" transform="rotate(-90 126.9 125.6)">Led 5mm</text>
<text x="95.6" y="134.9">GND</text>
<text x="26.6" y="150">RE3</text>
<text x="49.3" y="146.9">MCLR</text>
<text x="49.3" y="144.4">RE3/MCLR</text>
</g>
<text font-size="2.8" fill="#008000" x="153.4" y="73.3">USB-SENSE</text>
<g font-size="2.4" fill="#808080">
<text x="37.6" y="22.2">1</text>
<text x="44.6" y="22.2">16</text>
<text x="90.9" y="22.2">1</text>
<text x="97.9" y="22.2">16</text>
<text x="141.7" y="22.2">1</text>
<text x="148.7" y="22.2">16</text>
<text x="200.1" y="22.2">1</text>
<text x="207.1" y="22.2">8</text>
<text x="37.6" y="27.2">2</text>
<text x="44.6" y="27.2">15</text>
<text x="90.9" y="29.8">2</text>
<text x="97.9" y="29.8">15</text>
<text x="141.7" y="27.2">2</text>
<text x="148.7" y="27.2">15</text>
<text x="200.1" y="27.2">2</text>
<text x="207.1" y="27.2">7</text>
<text x="37.6" y="32.3">3</text>
<text x="44.6" y="32.3">14</text>
<text x="141.7" y="34.9">3</text>
<text x="148.7" y="34.9">14</text>
<text x="200.1" y="32.3">3</text>
<text x="207.1" y="32.3">6</text>
<text x="37.6" y="39.9">4</text>
<text x="44.6" y="39.9">13</text>
<text x="141.7" y="39.9">4</text>
<text x="148.7" y="39.9">13</text>
<text x="200.1" y="37.4">4</text>
<text x="207.1" y="37.4">5</text>
<text x="37.6" y="47.6">5</text>
<text x="44.6" y="47.6">12</text>
<text x="93.5" y="45">3</text>
<text x="100.4" y="45">14</text>
<text x="141.7" y="47.6">5</text>
<text x="148.7" y="47.6">12</text>
<text x="37.6" y="52.6">6</text>
<text x="44.6" y="52.6">11</text>
<text x="93.5" y="52.6">4</text>
<text x="100.4" y="52.6">13</text>
<text x="141.7" y="52.6">6</text>
<text x="148.7" y="52.6">11</text>
<text x="37.6" y="60.3">7</text>
<text x="37.6" y="65.3">8</text>
<text x="44.6" y="60.3">10</text>
<text x="44.6" y="65.3">9</text>
<text x="93.5" y="65.3">5</text>
<text x="100.4" y="65.3">12</text>
<text x="93.5" y="70.4">6</text>
<text x="100.4" y="70.4">11</text>
<text x="154.4" y="67.9">7</text>
<text x="161.4" y="67.9">10</text>
<text x="37.6" y="73">8</text>
<text x="44.6" y="73">9</text>
<text x="93.5" y="75.5">7</text>
<text x="100.4" y="75.5">10</text>
<text x="93.5" y="80.6">8</text>
<text x="100.4" y="80.6">9</text>
<text x="31.9" y="146.6">1</text>
<text x="31.9" y="144.1">2</text>
</g>
</svg>
